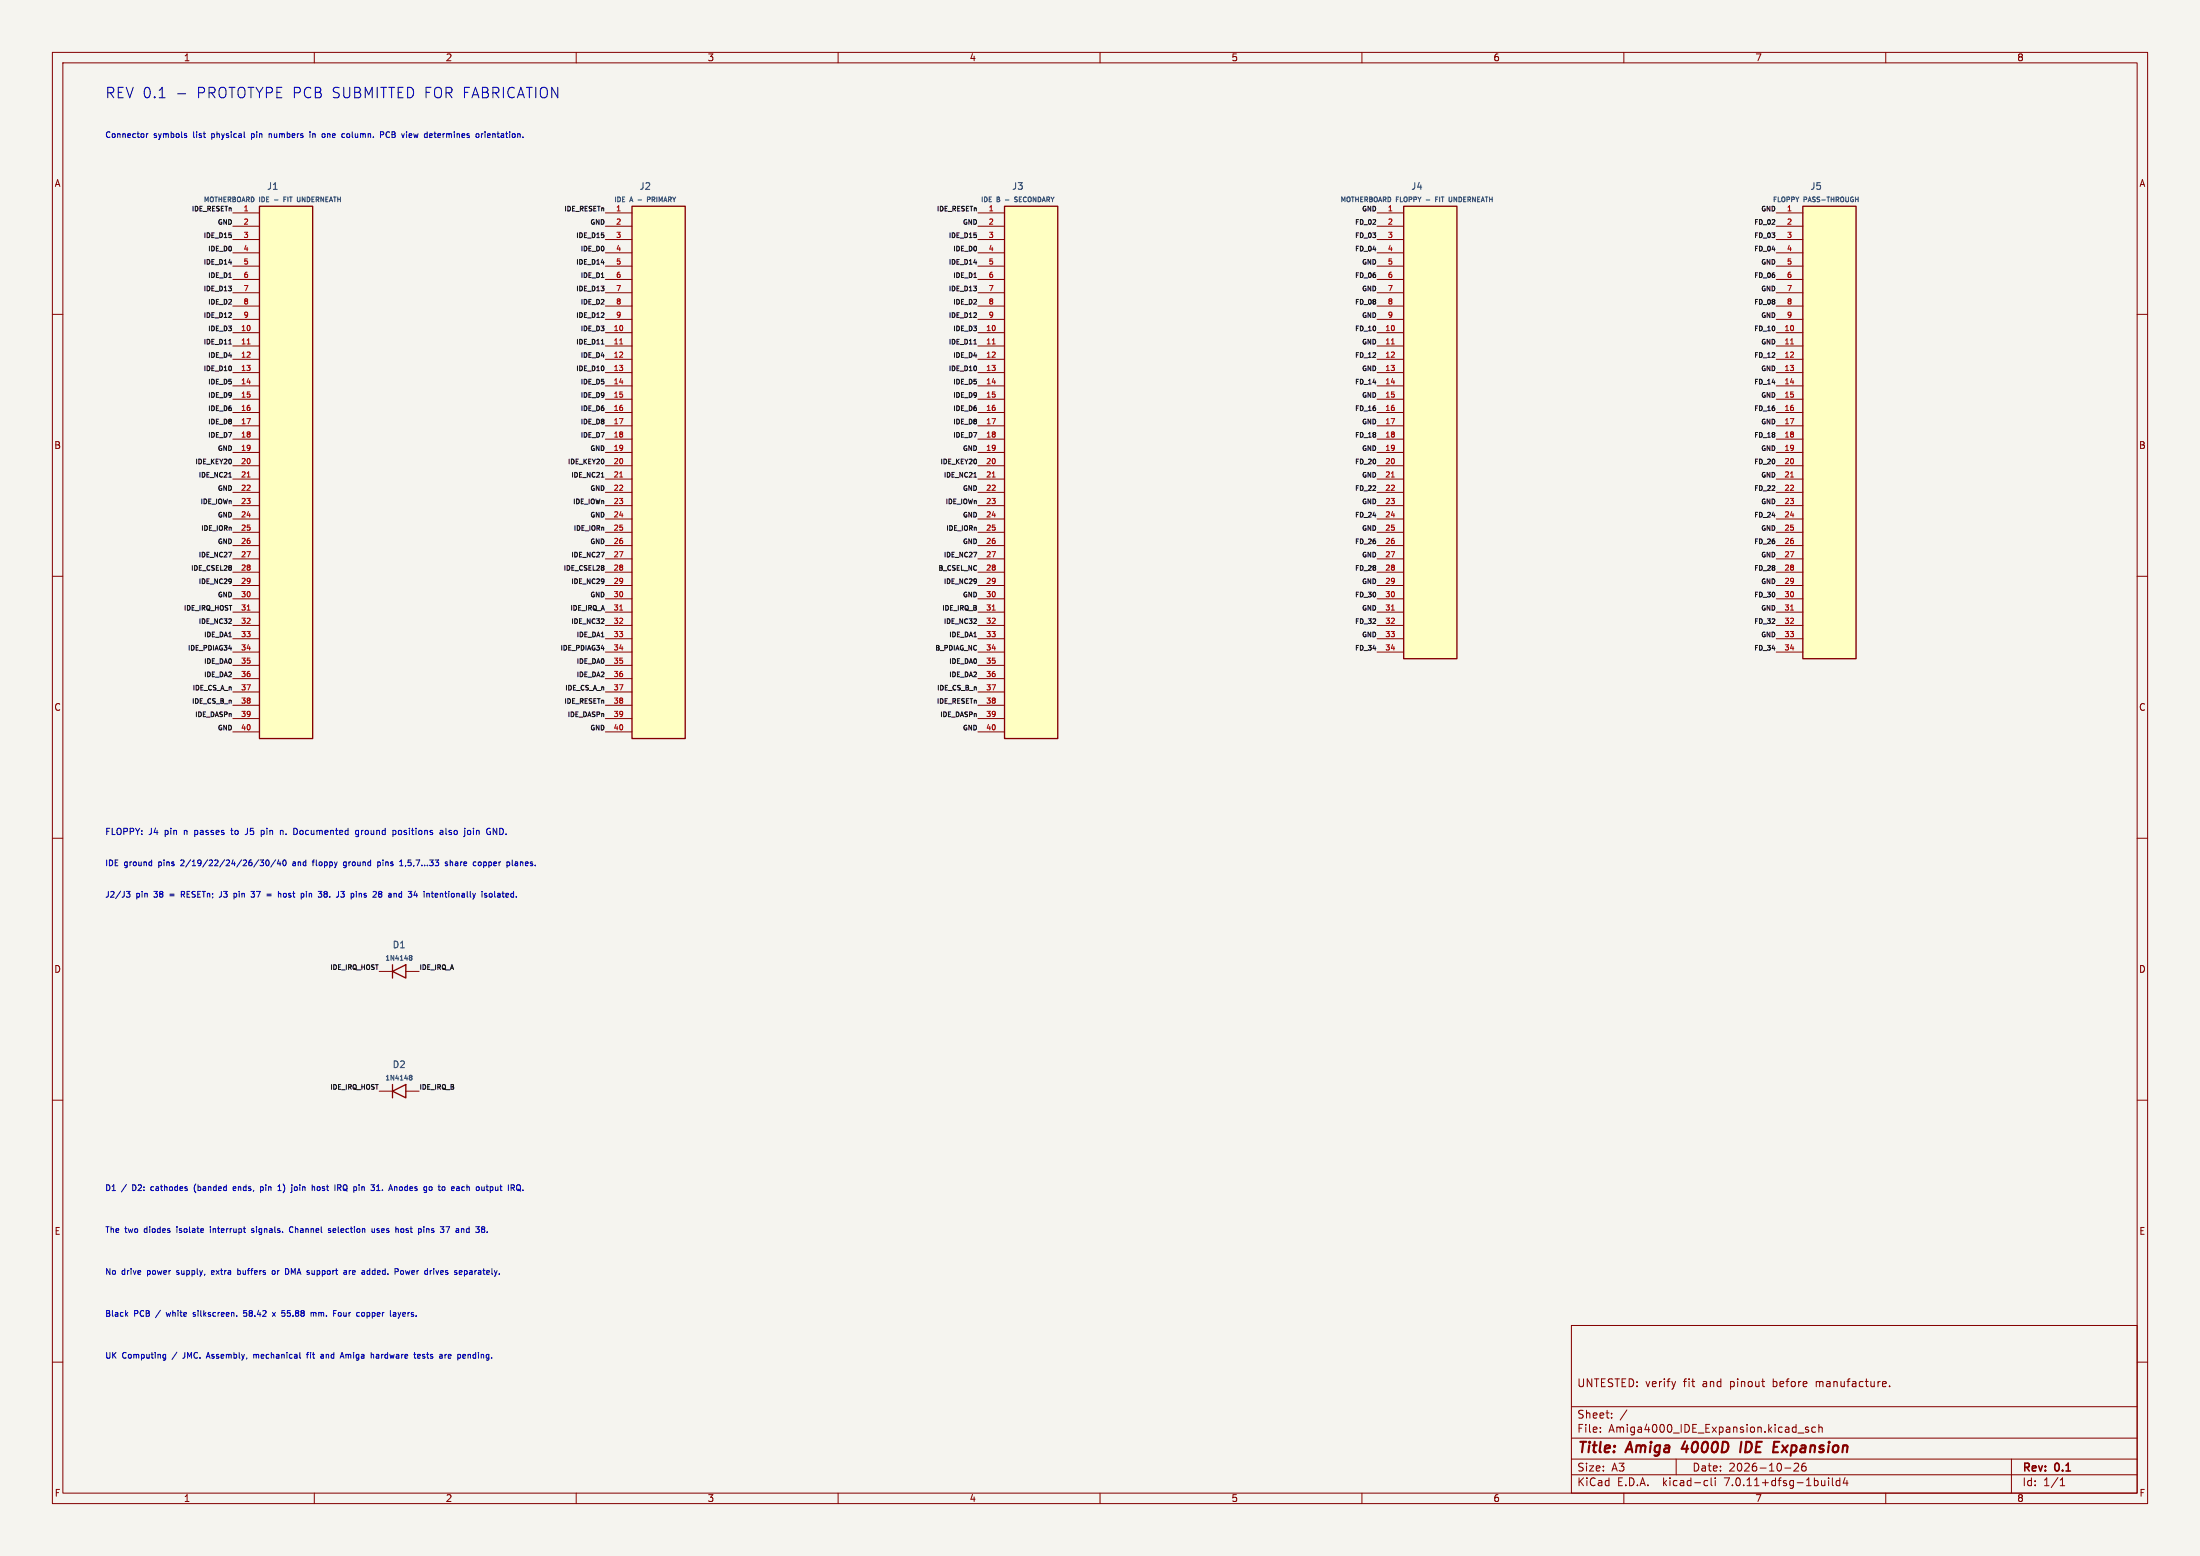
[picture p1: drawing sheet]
<svg xmlns="http://www.w3.org/2000/svg" width="420mm" height="297mm" viewBox="0 0 420 297" stroke-linecap="round" stroke-linejoin="round" font-family="sans-serif">
<path d="M0 0h420v297h-420z" fill="#f5f4ef" stroke="#f5f4ef" stroke-width=".19"/>
<g fill="none" stroke="#840000" stroke-width=".19">
<path d="M10 10h400v277h-400zM12 12h396v273h-396zM60 10v2M110 10v2M160 10v2M210 10v2M260 10v2M310 10v2M360 10v2M10 60h2M44.4 40.6h5.1M44.4 43.2h5.1"/>
<path d="M44.4 45.7h5.1M44.4 48.3h5.1M44.4 50.8h5.1M44.4 53.3h5.1M44.4 55.9h5.1M44.4 58.4h5.1M115.6 40.6h5M115.6 43.2h5M115.6 45.7h5M115.6 48.3h5M115.6 50.8h5M115.6 53.3h5"/>
<path d="M115.6 55.9h5M115.6 58.4h5M186.7 40.6h5.1M186.7 43.2h5.1M186.7 45.7h5.1M186.7 48.3h5.1M186.7 50.8h5.1M186.7 53.3h5.1M186.7 55.9h5.1M186.7 58.4h5.1M262.9 40.6h5.1M262.9 43.2h5.1"/>
<path d="M262.9 45.7h5.1M262.9 48.3h5.1M262.9 50.8h5.1M262.9 53.3h5.1M262.9 55.9h5.1M262.9 58.4h5.1M339.1 40.6h5.1M339.1 43.2h5.1M339.1 45.7h5.1M339.1 48.3h5.1M339.1 50.8h5.1M339.1 53.3h5.1"/>
<path d="M339.1 55.9h5.1M339.1 58.4h5.1M408 60h2M44.4 63.5h5.1M44.4 66h5.1M44.4 68.6h5.1M44.4 71.1h5.1M44.4 73.7h5.1M44.4 76.2h5.1M44.4 78.7h5.1M44.4 61h5.1M115.6 63.5h5"/>
<path d="M115.6 66h5M115.6 68.6h5M115.6 71.1h5M115.6 73.7h5M115.6 76.2h5M115.6 78.7h5M115.6 61h5M186.7 63.5h5.1M186.7 66h5.1M186.7 68.6h5.1M186.7 71.1h5.1M186.7 73.7h5.1"/>
<path d="M186.7 76.2h5.1M186.7 78.7h5.1M186.7 61h5.1M262.9 63.5h5.1M262.9 66h5.1M262.9 68.6h5.1M262.9 71.1h5.1M262.9 73.7h5.1M262.9 76.2h5.1M262.9 78.7h5.1M262.9 61h5.1M339.1 63.5h5.1"/>
<path d="M339.1 66h5.1M339.1 68.6h5.1M339.1 71.1h5.1M339.1 73.7h5.1M339.1 76.2h5.1M339.1 78.7h5.1M339.1 61h5.1M44.4 81.3h5.1M44.4 83.8h5.1M44.4 86.4h5.1M44.4 88.9h5.1M44.4 91.4h5.1"/>
<path d="M44.4 94h5.1M44.4 96.5h5.1M44.4 99.1h5.1M115.6 81.3h5M115.6 83.8h5M115.6 86.4h5M115.6 88.9h5M115.6 91.4h5M115.6 94h5M115.6 96.5h5M115.6 99.1h5M186.7 81.3h5.1"/>
<path d="M186.7 83.8h5.1M186.7 86.4h5.1M186.7 88.9h5.1M186.7 91.4h5.1M186.7 94h5.1M186.7 96.5h5.1M186.7 99.1h5.1M262.9 81.3h5.1M262.9 83.8h5.1M262.9 86.4h5.1M262.9 88.9h5.1M262.9 91.4h5.1"/>
<path d="M262.9 94h5.1M262.9 96.5h5.1M262.9 99.1h5.1M339.1 81.3h5.1M339.1 83.8h5.1M339.1 86.4h5.1M339.1 88.9h5.1M339.1 91.4h5.1M339.1 94h5.1M339.1 96.5h5.1M339.1 99.1h5.1M10 110h2"/>
<path d="M44.4 101.6h5.1M44.4 104.1h5.1M44.4 106.7h5.1M44.4 109.2h5.1M44.4 111.8h5.1M44.4 114.3h5.1M44.4 116.8h5.1M44.4 119.4h5.1M115.6 101.6h5M115.6 104.1h5M115.6 106.7h5M115.6 109.2h5"/>
<path d="M115.6 111.8h5M115.6 114.3h5M115.6 116.8h5M115.6 119.4h5M186.7 101.6h5.1M186.7 104.1h5.1M186.7 106.7h5.1M186.7 109.2h5.1M186.7 111.8h5.1M186.7 114.3h5.1M186.7 116.8h5.1M186.7 119.4h5.1"/>
<path d="M262.9 101.6h5.1M262.9 104.1h5.1M262.9 106.7h5.1M262.9 109.2h5.1M262.9 111.8h5.1M262.9 114.3h5.1M262.9 116.8h5.1M262.9 119.4h5.1M339.1 101.6h5.1M339.1 104.1h5.1M339.1 106.7h5.1M339.1 109.2h5.1"/>
<path d="M339.1 111.8h5.1M339.1 114.3h5.1M339.1 116.8h5.1M339.1 119.4h5.1M408 110h2M44.4 121.9h5.1M44.4 124.5h5.1M44.4 127h5.1M44.4 129.5h5.1M44.4 132.1h5.1M44.4 134.6h5.1M44.4 137.2h5.1"/>
<path d="M44.4 139.7h5.1M115.6 121.9h5M115.6 124.5h5M115.6 127h5M115.6 129.5h5M115.6 132.1h5M115.6 134.6h5M115.6 137.2h5M115.6 139.7h5M186.7 121.9h5.1M186.7 124.5h5.1M186.7 127h5.1"/>
<path d="M186.7 129.5h5.1M186.7 132.1h5.1M186.7 134.6h5.1M186.7 137.2h5.1M186.7 139.7h5.1M262.9 121.9h5.1M262.9 124.5h5.1M339.1 121.9h5.1M339.1 124.5h5.1M10 160h2M408 160h2M72.4 185.4h2.5"/>
<path d="M77.5 185.4h2.5M10 210h2M72.4 208.3h2.5M77.5 208.3h2.5M408 210h2M10 260h2M300 253h108v32h-108zM408 260h2M300 278.5h108M300 274.5h108M300 268.5h108M305.5 273.2v.2"/>
<path d="M305.5 272.5v.1M307.7 270.5v.2M307.7 269.8v.1M310.6 269.1l-1.3 1.9M319.9 263.7l-.4 1M320 278.5v3M343.2 273.5h1.2M343.3 279.4v.5l-.9 .9h1M344.2 279.4a1.17 1.17 0 0 0-.1 1.3h.6l.1-.6-.3-.2h-.3l-.3 .2M345.2 272.5l-.3-.1-.2 .2v.2l.5 .2v.3h-.5M346.6 272.5l-.4-.1-.3 .3 .1 .6h.6M347.2 272.5l.2-.1 .4 .1 .1 .9"/>
<path d="M347.2 271.9v1.5M359.9 263.7l.2 .3-.7 .2M360 264.6l-.1 .1M360.7 264.5v.2M384 278.5v6.5M60 285v2M110 285v2M160 285v2M210 285v2M260 285v2M300 281.5h108M310 285v2"/>
<path d="M325.6 282.6l.4 .1M326 283.5l-.4 .1M326.7 282.1v1.3l.2 .2M327.4 282.1v.1M327.4 282.6v1M340.7 280.2h1.2M349.1 282.1v.1M349.1 282.6v1M349.8 282.1v1.3l.2 .2M351.2 282.7l-.4-.1-.3 .3 .2 .6h.5M351.2 282.1v1.5M352.2 282l-.3 1.1h.9"/>
<path d="M352.6 282.6v1M360 285v2M393.3 283.6h.9M393.3 282.5l.4-.4v1.5"/>
</g>
<path d="M321.7 275.1l-.7 1.4h1.3M332.4 275.2l-.2 2M341.3 275.9l-1.2 1.3" fill="none" stroke="#840000" stroke-width=".4"/>
<path d="M49.5 39.4h10.2v101.6h-10.2zM120.6 39.4h10.2v101.6h-10.2zM191.8 39.4h10.1v101.6h-10.1zM268 39.4h10.1v86.3h-10.1zM344.2 39.4h10.1v86.3h-10.1zM74.9 185.4l2.6-1.2v2.5zM74.9 184.2v2.5M74.9 208.3l2.6-1.3v2.6zM74.9 207v2.6" fill="none" stroke="#840000" stroke-width=".25"/>
<g fill="none" stroke="#006464" stroke-width=".19">
<path d="M54.2 38h.3M54.6 37.6h-.4v.9M57.2 38.5h-.3M123.6 38.1h.3M123.9 37.6h-.3v.9M193.7 38.5h.3M193.9 37.6l-.2 .2 .2 .2M274.1 38h.3M274.5 37.6h-.4v.9M277.1 38.5h-.3M78.2 182.7l.1 .1M78.2 182.4l.4 .1-.1 .3"/>
<path d="M78.3 182.8h.2M78.3 182.8h-.1M78.5 182.8l.1 .1v.3h-.4M78.2 205.3h.4l-.1 .3M78.2 205.6h.1M78.3 205.6h.2M78.3 205.6l-.1 .1M78.5 205.6l.1 .2v.3h-.4"/>
</g>
<g fill="#ffffc2" stroke="#ffffc2" stroke-width=".19">
<path d="M120.6 39.4h10.2v101.6h-10.2z"/>
<path d="M268 39.4h10.1v86.3h-10.1z"/>
<path d="M49.5 39.4h10.2v101.6h-10.2z"/>
<path d="M191.8 39.4h10.1v101.6h-10.1z"/>
<path d="M344.2 39.4h10.1v86.3h-10.1z"/>
</g>
<g fill="none" stroke="#a90000" stroke-width=".19">
<path d="M47.2 65.7h.6M118.3 65.7h.6M189.4 65.7h.6M265.6 65.7h.6M341.8 65.7h.6M47.2 91.1h.6M118.3 91.1h.6M189.4 91.1h.6M265.6 91.1h.6M341.8 91.1h.6M47.2 116.5h.6M118.3 116.5h.6"/>
<path d="M189.4 116.5h.6M265.6 116.5h.6M341.8 116.5h.6"/>
</g>
<g fill="none" stroke="#0f0f0f" stroke-width=".19">
<path d="M43.7 53h.5M43.7 50.1h.5M114.8 53h.5M114.8 50.1h.5M185.9 53h.5M185.9 50.1h.6M43.7 65.7h.5M114.8 65.7h.5M185.9 65.7h.5M43.7 91.1h.5M114.8 91.1h.5M185.9 91.1h.5"/>
<path d="M43.6 105.4h.6l-.4 .9M43.6 119h.6M44.1 108l.1 .1M44.1 108.4v.4M44.1 110.6v.6M44.1 118.2v.3M44.2 108.1v.1M44.2 108.2l-.1 .1M44.2 110.9l-.1 .1M114.7 105.4h.6l-.3 .9M114.7 119h.6M115.3 108v.1"/>
<path d="M115.3 108.4v.4M115.3 110.6v.6M115.3 118.2v.3M115.3 108.1v.1M115.3 108.2v.1M115.3 110.9v.1M185.9 105.4h.6l-.4 .9M185.9 119h.5M186.4 118.2v.3M186.4 110.6v.6M186.4 110.9v.1M43.7 123.8h.5"/>
<path d="M114.8 123.8h.5"/>
</g>
<g fill="none" stroke="#0000c2" stroke-width=".19">
<path d="M30.4 18.7h1.1M33.9 17.9h1.5M28 25.5v.8M28.3 25.5l-.3 .2M35.3 25.5l.3 .1M35.3 25.9h.3l.1 .2-.4 .2M46.7 26.2l.1 .1M48 25.5v1.1M48 26.2l.3 .1M48.3 25.5l-.3 .1M51.4 25.5v.8M51.8 25.6h-.4"/>
<path d="M59.2 25.2v.1M59.2 25.5v.8M59.7 25.5v.8M59.9 25.5l-.2 .1M61.8 25.5l.3 .2v.3l-.3 .3M66.4 25.5l-.2 .2v.3l.2 .3M72.6 25.7h.6v-.4l-.6-.1v1.1M74.1 25.2a.59 .59 0 0 0-.4 .5 .59 .59 0 0 0 .4 .6M78.5 25.5l-.4 .2v.5l.4 .1M78.6 25.8l-.5 .1M82.2 25.5l.3 .1v.2l-.5 .1M82.5 26.2l-.3 .1"/>
<path d="M91.3 25.6l.1 .1-.1 .5M91.9 25.5v.8M92.2 25.5l-.3 .2M92.6 25.2v.1M92.6 25.5v.8M44 158.5h.5M44.2 158.1v1l.2 .2M47.2 158.1v1l-.4 .2M50 158.5l.3 .1 .1 .1v.5l-.4 .1M53.7 158.5l.3 .2v.6M56.7 158.3l.1 .3-.1 .5M68.4 158.6l-.3-.1-.2 .2 .1 .5h.4"/>
<path d="M68.4 158.5v1l-.2 .2-.3-.1M69 158.5v.8M69.2 158.5l-.2 .2M75.4 158.5l.2 .2v.4l-.2 .2M76.6 158.6l-.3-.1-.3 .2 .2 .5h.4M84 158.6h.5l.1 .7M84 159.2h.6M84.6 158.8l-.6 .1M85.1 158.1v1l.2 .2M85.7 159.2l.1 .1M85.8 158.6v.2M89.8 158.6v.6"/>
<path d="M90.4 158.1v.1M90.4 158.5v.8M94.2 158.1l.6 1.2v-1.2M24.1 170.2h.7l-.4 .4 .4 .1v.4l-.2 .2-.5-.2M28.8 164.5l.2 .1M29 164.2v1.1M29 165.2l-.2 .1M34.6 170.7h.4M35 170.2h-.4v1.1M42.3 170.9l-.4 .4M44.8 170.5l.4 .2-.1 .4-.3 .2M47.9 170.2h.7l-.4 .4 .3 .1 .1 .3-.2 .3h-.3"/>
<path d="M49.4 164.1l-1 1.4M49.6 164.2h.7l-.3 .4 .3 .1v.4l-.2 .2-.5-.2M50.9 164.2h.1a.59 .59 0 0 1 .4 .5 .59 .59 0 0 1-.4 .6 .73 .73 0 0 1-.1-1.1zM51 170.7h.8M51 171h.8M52.6 164.1l-.9 1.4M53.2 170.2v1.1M53.2 164.1l-.3 .8h.7M53.5 164.5v.8M54.1 164.2h.2a.59 .59 0 0 1 .3 .5 .59 .59 0 0 1-.3 .6 .73 .73 0 0 1-.2-1.1zM54.6 170.6l-.3-.1-.2 .2 .1 .5h.4M56.2 164.5l-.3 .1"/>
<path d="M56.3 164.8l-.4 .2v.2l.4 .1M58.5 170.2v.1M58.5 170.5v.8M59 170.5v.8M59.1 170.6h-.1M59.6 164.5h.4M60 164.2l-.2 .1v1M62 170.2l.4 .1 .1 .1-.2 .2M62 170.6h.1M62.1 170.6h.2M62.1 170.6l-.1 .1M62.3 170.6l.2 .2-.1 .3-.4 .1"/>
<path d="M65 170.2h.7l-.3 .4M65.6 170.6l.1 .2-.1 .4M66.1 164.6l-.3-.1-.2 .2 .1 .5h.4M66.1 164.5v.9l-.2 .2h-.3M68.9 170.5l.1 .2v.6M72.1 164.6l.3-.1 .2 .2-.1 .5h-.4M72.1 164.5v1.1M76.3 165.3h.6M76.4 170.5l.3 .1M76.7 171.2l-.3 .1M76.7 170.2v1.1M77.5 165.2l-.1 .2"/>
<path d="M81 170.2v.1M81 170.5v.8M84.1 170.5v.8M84.2 170.5l-.1 .1M85.4 164.6l-.2-.1-.2 .2 .1 .1 .3 .1v.3h-.4M85.9 164.2v1.1M86.4 164.6h-.5M91.3 164.6l.2-.1 .3 .1v.6l-.5-.1zM93.4 170.6l.2-.1 .3 .1v.6l-.5-.1zM94.4 170.2v.9l.2 .2M95 170.6h.4l.1 .7M95.5 170.8l-.5 .2 .1 .3 .4-.1"/>
<path d="M97.8 164.2v.9l.1 .2M98.7 164.5l-.3 .1M98.7 164.8l-.4 .2 .1 .2 .3 .1M37.2 226.2l-.1 .5 .1 .8M40.2 234.2v.1M40.2 234.5v.8M45 226.6l-.3-.1-.2 .2 .1 .5h.4M45 226.8l-.5 .1M48 235.2h.4M48.4 234.6l-.2-.1-.2 .2 .1 .1 .3 .1M49.7 226.6l.4-.1 .2 .2-.1 .5h-.5M49.7 226.5v1.1"/>
<path d="M53 227.3h.7M53.3 226.3l.1-.1v1.1M55.9 234.3a.49 .49 0 0 0-.7 .4 .49 .49 0 0 0 .7 .4M56.2 227l.2 .3 .3-.2M56.7 226.6l-.3-.1-.2 .2M61 226.6l-.3-.1-.2 .2 .1 .5h.4M63.1 234.6l-.3-.1-.1 .2v.1l.4 .1v.3h-.4M64.5 226.2h.4l.2 .2-.1 .3h-.5M64.7 226.7l.4 .6M65.6 226.3v.8M69.4 226.5l-.3 .1M71 234.5l.1 .7 .4-.1"/>
<path d="M71.5 234.5v.8M71.9 227.3h.6M72 235.2l.3 .1M72.3 234.5l-.3 .2v.1l.3 .1M75.6 234.2v1.1M76.6 226.5l-.3 .2v.4l.3 .2M77 234.6l-.3-.1-.2 .2 .1 .5h.4M80.9 234.2v.1M80.9 234.5v.8M81.4 234.5v.8M81.5 234.6h-.1M83.8 226.2v.9"/>
<path d="M85.1 234.2h.7l-.4 1.1M86.6 226.5l-.4 .2 .1 .5 .3 .1M86.7 226.8l-.5 .1M89.1 226.2v1.1M89.1 234.6l-.1 .1 .1 .5M89.3 226.5l-.2 .1M93 235.1v.2M93.6 226.6l.3-.1 .2 .2-.1 .5h-.4M93.6 226.5v1.1M99.8 227.1v.2M24.1 250.8l.3 .5M24.4 250.5l-.4 .4"/>
<path d="M31.2 259.1l.4 .1M31.6 258.5v.9l-.2 .2h-.2M31.6 258.6h-.4M36.9 251.2l.3 .1M37 250.5l-.1 .2 .1 .2M39.5 258.9h.5M39.7 258.2l-.3 1.1M40.7 242.5l-.3 .2v.5l.3 .1M40.9 242.8l-.5 .1M45.2 251.1v.2M45.4 243.2h.4M45.4 242.6h.4"/>
<path d="M45.4 242.2v1.1M46.5 251.1l.4 .2M47.1 250.2h-.5l-.1 .5 .4-.1M48.4 258.5v.8M48.9 258.6h-.5M52 250.5l.6 .8M52 242.6l.2-.1 .3 .1-.1 .6-.4-.1zM52.6 250.5l-.6 .8M54.4 250.2h-.6v.5M54.9 243.2a.59 .59 0 0 0 .2-.7 .59 .59 0 0 0-.6-.3v1.1M58.5 258.5h.4M58.9 258.2l-.2 .1v1"/>
<path d="M59.4 250.6l.3-.1 .2 .2M59.9 250.7l.1-.2 .3 .1v.7M59.9 250.7v.6M61.4 258.5l.3 .1v.7M61.7 259.2l-.3 .1M61.7 258.8h-.3M64.2 250.2h-.5v1.1M65.1 250.6l-.3-.1-.2 .2 .1 .5 .4-.1M65.3 258.2l.4 1.1M65.8 242.5l.3 .2v.6M66 258.5v.8M66.1 243.2l-.3 .1"/>
<path d="M66.1 242.8h-.3M66.2 258.5l-.2 .1M66.7 242.5v.8M67 242.5l-.3 .2M69.1 250.6l.3-.1 .2 .2-.1 .5h-.4M70.1 243.1l.5 .1M70.6 242.6h-.5M70.6 242.2v1.1M71.9 258.6h.4M72.2 258.8l-.4 .2 .1 .2 .3 .1M74.5 250.2v.9M75.2 250.5l.3 .1 .1 .7"/>
<path d="M75.6 251.2l-.4 .1M75.6 250.8h-.4M76 250.5l.3 .8M76.3 251.3l-.3 .3M76.5 250.5l-.2 .8M76.6 242.6l.2-.1 .2 .2v.3l-.2 .3-.3-.3zM79.7 258.9l.5-.1v-.2l-.3-.1-.2 .2 .1 .5h.4M82.8 242.2v.1M82.8 242.5v.8M84.9 258.5v.8M85.3 258.5l-.4 .2M85.7 258.5l-.1 .2v.4l.1 .2"/>
<path d="M86.1 258.8l-.5 .1M88.1 242.6l.1 .2-.5 .1M88.7 243.2h.4M88.7 242.6h.4M88.7 242.5v1.1M89.3 258.5v.8M89.5 258.5l-.2 .1"/>
</g>
<g font-size="2.8" fill="#0000c2">
<text x="20" y="19">REV 0.1</text>
<text x="37.5" y="19">PROTOTYPE PCB SUBMITTED FOR FABRICATION</text>
</g>
<g font-size="2.8" fill="#840000">
<text x="301" y="277.9">Title:</text>
<text x="310.6" y="277.9">Amiga</text>
<text x="321.9" y="277.9">4000D</text>
<text x="333.9" y="277.9">IDE</text>
<text x="341" y="277.9">Expansion</text>
</g>
<g font-size="2.1" fill="#840000">
<text x="301" y="265">UNTESTED: verify</text>
<text x="321.4" y="265">fit</text>
<text x="325.2" y="265">and</text>
<text x="330.5" y="265">pinout</text>
<text x="338.8" y="265">before</text>
<text x="347.2" y="265">manufacture.</text>
<text x="301" y="273.7">File:</text>
<text x="301" y="271">Sheet:</text>
<text x="307.1" y="273.7">Amiga4000_IDE_Expansion.kicad_sch</text>
<text x="301" y="281.1">Size:</text>
<text x="307.6" y="281.1">A3</text>
<text x="323" y="281.1">Date:</text>
<text x="330" y="281.1">2026-10-26</text>
<text x="386" y="281.3">Rev:</text>
<text x="392.4" y="281.3">0.1</text>
<text x="301" y="283.9">KiCad</text>
<text x="308.7" y="283.9">E.D.A.</text>
<text x="317.6" y="283.9">kicad-cli</text>
<text x="329.5" y="283.9">7.0.11+dfsg-1build4</text>
<text x="386" y="283.9">Id:</text>
<text x="390.1" y="283.9">1/1</text>
</g>
<g font-size="1.8" fill="#840000">
<text x="35" y="11.9">1</text>
<text x="85" y="11.9">2</text>
<text x="135" y="11.9">3</text>
<text x="185" y="11.9">4</text>
<text x="235" y="11.9">5</text>
<text x="285" y="11.9">6</text>
<text x="335" y="11.9">7</text>
<text x="385" y="11.9">8</text>
<text x="10.3" y="35.9">A</text>
<text x="408.3" y="35.9">A</text>
<text x="10.3" y="85.9">B</text>
<text x="408.2" y="85.9">B</text>
<text x="10.3" y="135.9">C</text>
<text x="408.2" y="135.9">C</text>
<text x="10.3" y="185.9">D</text>
<text x="408.2" y="185.9">D</text>
<text x="10.3" y="235.9">E</text>
<text x="408.3" y="235.9">E</text>
<text x="10.3" y="285.9">F</text>
<text x="35" y="286.9">1</text>
<text x="85" y="286.9">2</text>
<text x="135" y="286.9">3</text>
<text x="185" y="286.9">4</text>
<text x="235" y="286.9">5</text>
<text x="285" y="286.9">6</text>
<text x="335" y="286.9">7</text>
<text x="385" y="286.9">8</text>
<text x="408.3" y="285.9">F</text>
</g>
<g font-size="1.8" fill="#006464">
<text x="50.9" y="36.4">J1</text>
<text x="122" y="36.4">J2</text>
<text x="193.1" y="36.4">J3</text>
<text x="269.3" y="36.4">J4</text>
<text x="345.5" y="36.4">J5</text>
<text x="74.9" y="181.2">D1</text>
<text x="74.9" y="204.1">D2</text>
</g>
<g font-size="1.7" fill="#0000c2">
<text x="20" y="159.6">FLOPPY:</text>
<text x="28.4" y="159.6">J4</text>
<text x="31.6" y="159.6">pin</text>
<text x="35.5" y="159.6">n</text>
<text x="37.7" y="159.6">passes</text>
<text x="44.9" y="159.6">to</text>
<text x="47.8" y="159.6">J5</text>
<text x="51" y="159.6">pin</text>
<text x="54.9" y="159.6">n.</text>
<text x="57.7" y="159.6">Documented</text>
<text x="69.7" y="159.6">ground</text>
<text x="77" y="159.6">positions</text>
<text x="86.3" y="159.6">also</text>
<text x="91.2" y="159.6">join</text>
<text x="95.6" y="159.6">GND.</text>
</g>
<g font-size="1.5" fill="#0000c2">
<text x="20" y="26.5">Connector</text>
<text x="29.4" y="26.5">symbols</text>
<text x="37.1" y="26.5">list</text>
<text x="40.8" y="26.5">physical</text>
<text x="48.6" y="26.5">pin</text>
<text x="52.2" y="26.5">numbers</text>
<text x="60.2" y="26.5">in</text>
<text x="62.8" y="26.5">one</text>
<text x="66.8" y="26.5">column.</text>
<text x="74.4" y="26.5">PCB</text>
<text x="78.8" y="26.5">view</text>
<text x="83.3" y="26.5">determines</text>
<text x="93.4" y="26.5">orientation.</text>
<text x="20" y="165.5">IDE</text>
<text x="23.7" y="165.5">ground</text>
<text x="30.4" y="165.5">pins</text>
<text x="34.9" y="165.5">2/19/22/24/26/30/40</text>
<text x="56.5" y="165.5">and</text>
<text x="60.6" y="165.5">floppy</text>
<text x="66.7" y="165.5">ground</text>
<text x="73.4" y="165.5">pins</text>
<text x="77.9" y="165.5">1,5,7...33</text>
<text x="86.8" y="165.5">share</text>
<text x="92.4" y="165.5">copper</text>
<text x="99" y="165.5">planes.</text>
<text x="20" y="171.5">J2/J3</text>
<text x="26" y="171.5">pin</text>
<text x="29.6" y="171.5">38</text>
<text x="32.8" y="171.5">=</text>
<text x="35.2" y="171.5">RESETn;</text>
<text x="42.8" y="171.5">J3</text>
<text x="45.7" y="171.5">pin</text>
<text x="49.3" y="171.5">37</text>
<text x="52.5" y="171.5">=</text>
<text x="54.9" y="171.5">host</text>
<text x="59.5" y="171.5">pin</text>
<text x="63.1" y="171.5">38.</text>
<text x="66.8" y="171.5">J3</text>
<text x="69.8" y="171.5">pins</text>
<text x="74.2" y="171.5">28</text>
<text x="77.4" y="171.5">and</text>
<text x="81.5" y="171.5">34</text>
<text x="84.6" y="171.5">intentionally</text>
<text x="95.9" y="171.5">isolated.</text>
<text x="20" y="227.5">D1</text>
<text x="23.2" y="227.5">/</text>
<text x="25.5" y="227.5">D2:</text>
<text x="29.2" y="227.5">cathodes</text>
<text x="37.7" y="227.5">(banded</text>
<text x="45.4" y="227.5">ends,</text>
<text x="50.8" y="227.5">pin</text>
<text x="54.4" y="227.5">1)</text>
<text x="57.3" y="227.5">join</text>
<text x="61.4" y="227.5">host</text>
<text x="66" y="227.5">IRQ</text>
<text x="69.8" y="227.5">pin</text>
<text x="73.4" y="227.5">31.</text>
<text x="77.1" y="227.5">Anodes</text>
<text x="83.9" y="227.5">go</text>
<text x="87" y="227.5">to</text>
<text x="89.7" y="227.5">each</text>
<text x="94.6" y="227.5">output</text>
<text x="20" y="235.5">The</text>
<text x="23.9" y="235.5">two</text>
<text x="27.7" y="235.5">diodes</text>
<text x="34.1" y="235.5">isolate</text>
<text x="40.7" y="235.5">interrupt</text>
<text x="48.9" y="235.5">signals.</text>
<text x="56.4" y="235.5">Channel</text>
<text x="64" y="235.5">selection</text>
<text x="72.6" y="235.5">uses</text>
<text x="77.3" y="235.5">host</text>
<text x="81.9" y="235.5">pins</text>
<text x="86.4" y="235.5">37</text>
<text x="89.6" y="235.5">and</text>
<text x="20" y="243.5">No</text>
<text x="23.2" y="243.5">drive</text>
<text x="28.3" y="243.5">power</text>
<text x="34.1" y="243.5">supply,</text>
<text x="41" y="243.5">extra</text>
<text x="46.2" y="243.5">buffers</text>
<text x="53.1" y="243.5">or</text>
<text x="55.8" y="243.5">DMA support</text>
<text x="67.4" y="243.5">are</text>
<text x="71.1" y="243.5">added.</text>
<text x="77.7" y="243.5">Power</text>
<text x="83.6" y="243.5">drives</text>
<text x="89.6" y="243.5">separately.</text>
<text x="20" y="251.5">Black</text>
<text x="25.6" y="251.5">PCB</text>
<text x="30" y="251.5">/</text>
<text x="32.2" y="251.5">white</text>
<text x="37.5" y="251.5">silkscreen.</text>
<text x="47.4" y="251.5">58.42</text>
<text x="53.2" y="251.5">x</text>
<text x="55.1" y="251.5">55.88</text>
<text x="60.9" y="251.5">mm.</text>
<text x="65.5" y="251.5">Four</text>
<text x="70.1" y="251.5">copper</text>
<text x="76.8" y="251.5">layers.</text>
<text x="20" y="259.5">UK</text>
<text x="23.3" y="259.5">Computing</text>
<text x="33.1" y="259.5">/</text>
<text x="35.3" y="259.5">JMC.</text>
<text x="40.1" y="259.5">Assembly,</text>
<text x="49.3" y="259.5">mechanical</text>
<text x="59.7" y="259.5">fit</text>
<text x="62.6" y="259.5">and</text>
<text x="66.6" y="259.5">Amiga</text>
<text x="72.6" y="259.5">hardware</text>
<text x="81.1" y="259.5">tests</text>
<text x="86.2" y="259.5">are</text>
<text x="89.9" y="259.5">pending.</text>
</g>
<g font-size="1.4" fill="#a90000">
<text x="46.4" y="40.4">1</text>
<text x="117.5" y="40.4">1</text>
<text x="188.6" y="40.4">1</text>
<text x="264.8" y="40.4">1</text>
<text x="341" y="40.4">1</text>
<text x="46.4" y="42.9">2</text>
<text x="46.4" y="45.5">3</text>
<text x="117.5" y="42.9">2</text>
<text x="117.5" y="45.5">3</text>
<text x="188.6" y="42.9">2</text>
<text x="188.6" y="45.5">3</text>
<text x="264.8" y="42.9">2</text>
<text x="264.8" y="45.5">3</text>
<text x="341" y="42.9">2</text>
<text x="341" y="45.5">3</text>
<text x="46.4" y="48">4</text>
<text x="46.4" y="50.5">5</text>
<text x="46.4" y="53.1">6</text>
<text x="117.5" y="48">4</text>
<text x="117.5" y="50.5">5</text>
<text x="117.5" y="53.1">6</text>
<text x="188.6" y="48">4</text>
<text x="188.6" y="50.5">5</text>
<text x="188.6" y="53.1">6</text>
<text x="264.8" y="48">4</text>
<text x="264.8" y="50.5">5</text>
<text x="264.8" y="53.1">6</text>
<text x="341" y="48">4</text>
<text x="341" y="50.5">5</text>
<text x="341" y="53.1">6</text>
<text x="46.4" y="55.6">7</text>
<text x="46.4" y="58.2">8</text>
<text x="117.5" y="55.6">7</text>
<text x="117.5" y="58.2">8</text>
<text x="188.6" y="55.6">7</text>
<text x="188.6" y="58.2">8</text>
<text x="264.8" y="55.6">7</text>
<text x="264.8" y="58.2">8</text>
<text x="341" y="55.6">7</text>
<text x="341" y="58.2">8</text>
<text x="45.9" y="63.2">10</text>
<text x="45.9" y="65.8">11</text>
<text x="46.4" y="60.7">9</text>
<text x="117" y="63.2">10</text>
<text x="117" y="65.8">11</text>
<text x="117.5" y="60.7">9</text>
<text x="188.1" y="63.2">10</text>
<text x="188.1" y="65.8">11</text>
<text x="188.6" y="60.7">9</text>
<text x="264.3" y="63.2">10</text>
<text x="264.3" y="65.8">11</text>
<text x="264.8" y="60.7">9</text>
<text x="340.5" y="63.2">10</text>
<text x="340.5" y="65.8">11</text>
<text x="341" y="60.7">9</text>
<text x="45.9" y="68.3">12</text>
<text x="45.9" y="70.9">13</text>
<text x="117" y="68.3">12</text>
<text x="117" y="70.9">13</text>
<text x="188.1" y="68.3">12</text>
<text x="188.1" y="70.9">13</text>
<text x="264.3" y="68.3">12</text>
<text x="264.3" y="70.9">13</text>
<text x="340.5" y="68.3">12</text>
<text x="340.5" y="70.9">13</text>
<text x="45.9" y="73.4">14</text>
<text x="45.9" y="75.9">15</text>
<text x="117" y="73.4">14</text>
<text x="117" y="75.9">15</text>
<text x="188.1" y="73.4">14</text>
<text x="188.1" y="75.9">15</text>
<text x="264.3" y="73.4">14</text>
<text x="264.3" y="75.9">15</text>
<text x="340.5" y="73.4">14</text>
<text x="340.5" y="75.9">15</text>
<text x="45.9" y="78.5">16</text>
<text x="45.9" y="81">17</text>
<text x="45.9" y="83.6">18</text>
<text x="117" y="78.5">16</text>
<text x="117" y="81">17</text>
<text x="117" y="83.6">18</text>
<text x="188.1" y="78.5">16</text>
<text x="188.1" y="81">17</text>
<text x="188.1" y="83.6">18</text>
<text x="264.3" y="78.5">16</text>
<text x="264.3" y="81">17</text>
<text x="264.3" y="83.6">18</text>
<text x="340.5" y="78.5">16</text>
<text x="340.5" y="81">17</text>
<text x="340.5" y="83.6">18</text>
<text x="45.9" y="86.1">19</text>
<text x="45.9" y="88.6">20</text>
<text x="117" y="86.1">19</text>
<text x="117" y="88.6">20</text>
<text x="188.1" y="86.1">19</text>
<text x="188.1" y="88.6">20</text>
<text x="264.3" y="86.1">19</text>
<text x="264.3" y="88.6">20</text>
<text x="340.5" y="86.1">19</text>
<text x="340.5" y="88.6">20</text>
<text x="45.9" y="91.2">21</text>
<text x="45.9" y="93.7">22</text>
<text x="117" y="91.2">21</text>
<text x="117" y="93.7">22</text>
<text x="188.1" y="91.2">21</text>
<text x="188.1" y="93.7">22</text>
<text x="264.3" y="91.2">21</text>
<text x="264.3" y="93.7">22</text>
<text x="340.5" y="91.2">21</text>
<text x="340.5" y="93.7">22</text>
<text x="45.9" y="96.3">23</text>
<text x="45.9" y="98.8">24</text>
<text x="45.9" y="101.3">25</text>
<text x="117" y="96.3">23</text>
<text x="117" y="98.8">24</text>
<text x="117" y="101.3">25</text>
<text x="188.1" y="96.3">23</text>
<text x="188.1" y="98.8">24</text>
<text x="188.1" y="101.3">25</text>
<text x="264.3" y="96.3">23</text>
<text x="264.3" y="98.8">24</text>
<text x="264.3" y="101.3">25</text>
<text x="340.5" y="96.3">23</text>
<text x="340.5" y="98.8">24</text>
<text x="340.5" y="101.3">25</text>
<text x="45.9" y="103.9">26</text>
<text x="45.9" y="106.4">27</text>
<text x="117" y="103.9">26</text>
<text x="117" y="106.4">27</text>
<text x="188.1" y="103.9">26</text>
<text x="188.1" y="106.4">27</text>
<text x="264.3" y="103.9">26</text>
<text x="264.3" y="106.4">27</text>
<text x="340.5" y="103.9">26</text>
<text x="340.5" y="106.4">27</text>
<text x="45.9" y="109">28</text>
<text x="45.9" y="111.5">29</text>
<text x="117" y="109">28</text>
<text x="117" y="111.5">29</text>
<text x="188.1" y="109">28</text>
<text x="188.1" y="111.5">29</text>
<text x="264.3" y="109">28</text>
<text x="264.3" y="111.5">29</text>
<text x="340.5" y="109">28</text>
<text x="340.5" y="111.5">29</text>
<text x="45.9" y="114">30</text>
<text x="45.9" y="116.6">31</text>
<text x="45.9" y="119.1">32</text>
<text x="117" y="114">30</text>
<text x="117" y="116.6">31</text>
<text x="117" y="119.1">32</text>
<text x="188.1" y="114">30</text>
<text x="188.1" y="116.6">31</text>
<text x="188.1" y="119.1">32</text>
<text x="264.3" y="114">30</text>
<text x="264.3" y="116.6">31</text>
<text x="264.3" y="119.1">32</text>
<text x="340.5" y="114">30</text>
<text x="340.5" y="116.6">31</text>
<text x="340.5" y="119.1">32</text>
<text x="45.9" y="121.7">33</text>
<text x="45.9" y="124.2">34</text>
<text x="117" y="121.7">33</text>
<text x="117" y="124.2">34</text>
<text x="188.1" y="121.7">33</text>
<text x="188.1" y="124.2">34</text>
<text x="264.3" y="121.7">33</text>
<text x="264.3" y="124.2">34</text>
<text x="340.5" y="121.7">33</text>
<text x="340.5" y="124.2">34</text>
<text x="45.9" y="126.7">35</text>
<text x="45.9" y="129.3">36</text>
<text x="45.9" y="131.8">37</text>
<text x="117" y="126.7">35</text>
<text x="117" y="129.3">36</text>
<text x="117" y="131.8">37</text>
<text x="188.1" y="126.7">35</text>
<text x="188.1" y="129.3">36</text>
<text x="188.1" y="131.8">37</text>
<text x="45.9" y="134.4">38</text>
<text x="45.9" y="136.9">39</text>
<text x="117" y="134.4">38</text>
<text x="117" y="136.9">39</text>
<text x="188.1" y="134.4">38</text>
<text x="188.1" y="136.9">39</text>
<text x="45.9" y="139.4">40</text>
<text x="117" y="139.4">40</text>
<text x="188.1" y="139.4">40</text>
</g>
<g font-size="1.3" fill="#0f0f0f">
<text x="36.5" y="40.4">IDE_RESETn</text>
<text x="107.6" y="40.4">IDE_RESETn</text>
<text x="178.7" y="40.4">IDE_RESETn</text>
<text x="259.9" y="40.4">GND</text>
<text x="336.1" y="40.4">GND</text>
<text x="38.7" y="45.5">IDE_D15</text>
<text x="41.4" y="42.9">GND</text>
<text x="109.8" y="45.5">IDE_D15</text>
<text x="112.5" y="42.9">GND</text>
<text x="181" y="45.5">IDE_D15</text>
<text x="183.7" y="42.9">GND</text>
<text x="258.5" y="45.5">FD_03</text>
<text x="258.5" y="42.9">FD_02</text>
<text x="334.7" y="45.5">FD_03</text>
<text x="334.7" y="42.9">FD_02</text>
<text x="38.7" y="50.6">IDE_D14</text>
<text x="39.6" y="48">IDE_D0</text>
<text x="39.6" y="53.1">IDE_D1</text>
<text x="109.8" y="50.6">IDE_D14</text>
<text x="110.7" y="53.1">IDE_D1</text>
<text x="110.7" y="48">IDE_D0</text>
<text x="181" y="50.6">IDE_D14</text>
<text x="181.8" y="48">IDE_D0</text>
<text x="181.8" y="53.1">IDE_D1</text>
<text x="258.5" y="53.1">FD_06</text>
<text x="258.5" y="48">FD_04</text>
<text x="259.9" y="50.6">GND</text>
<text x="334.7" y="48">FD_04</text>
<text x="334.7" y="53.1">FD_06</text>
<text x="336.1" y="50.6">GND</text>
<text x="38.7" y="55.6">IDE_D13</text>
<text x="39.6" y="58.2">IDE_D2</text>
<text x="109.8" y="55.6">IDE_D13</text>
<text x="110.7" y="58.2">IDE_D2</text>
<text x="181" y="55.6">IDE_D13</text>
<text x="181.8" y="58.2">IDE_D2</text>
<text x="258.5" y="58.2">FD_08</text>
<text x="259.9" y="55.6">GND</text>
<text x="334.7" y="58.2">FD_08</text>
<text x="336.1" y="55.6">GND</text>
<text x="38.7" y="60.7">IDE_D12</text>
<text x="38.7" y="65.8">IDE_D11</text>
<text x="39.6" y="63.3">IDE_D3</text>
<text x="109.8" y="60.7">IDE_D12</text>
<text x="109.8" y="65.8">IDE_D11</text>
<text x="110.7" y="63.3">IDE_D3</text>
<text x="181" y="65.8">IDE_D11</text>
<text x="181" y="60.7">IDE_D12</text>
<text x="181.8" y="63.3">IDE_D3</text>
<text x="258.5" y="63.3">FD_10</text>
<text x="259.9" y="60.7">GND</text>
<text x="259.9" y="65.8">GND</text>
<text x="334.7" y="63.3">FD_10</text>
<text x="336.1" y="60.7">GND</text>
<text x="336.1" y="65.8">GND</text>
<text x="38.7" y="70.9">IDE_D10</text>
<text x="39.6" y="68.3">IDE_D4</text>
<text x="109.8" y="70.9">IDE_D10</text>
<text x="110.7" y="68.3">IDE_D4</text>
<text x="181" y="70.9">IDE_D10</text>
<text x="181.8" y="68.3">IDE_D4</text>
<text x="258.5" y="68.3">FD_12</text>
<text x="259.9" y="70.9">GND</text>
<text x="334.7" y="68.3">FD_12</text>
<text x="336.1" y="70.9">GND</text>
<text x="39.6" y="73.4">IDE_D5</text>
<text x="39.6" y="76">IDE_D9</text>
<text x="110.7" y="73.4">IDE_D5</text>
<text x="110.7" y="76">IDE_D9</text>
<text x="181.8" y="73.4">IDE_D5</text>
<text x="181.8" y="76">IDE_D9</text>
<text x="258.5" y="73.4">FD_14</text>
<text x="259.9" y="76">GND</text>
<text x="334.7" y="73.4">FD_14</text>
<text x="336.1" y="76">GND</text>
<text x="39.6" y="78.5">IDE_D6</text>
<text x="39.6" y="81">IDE_D8</text>
<text x="39.6" y="83.6">IDE_D7</text>
<text x="110.7" y="78.5">IDE_D6</text>
<text x="110.7" y="81">IDE_D8</text>
<text x="110.7" y="83.6">IDE_D7</text>
<text x="181.8" y="78.5">IDE_D6</text>
<text x="181.8" y="81">IDE_D8</text>
<text x="181.8" y="83.6">IDE_D7</text>
<text x="258.5" y="83.6">FD_18</text>
<text x="258.5" y="78.5">FD_16</text>
<text x="259.9" y="81">GND</text>
<text x="334.7" y="78.5">FD_16</text>
<text x="334.7" y="83.6">FD_18</text>
<text x="336.1" y="81">GND</text>
<text x="37.1" y="88.7">IDE_KEY20</text>
<text x="41.4" y="86.1">GND</text>
<text x="108.3" y="88.7">IDE_KEY20</text>
<text x="112.5" y="86.1">GND</text>
<text x="179.4" y="88.7">IDE_KEY20</text>
<text x="183.7" y="86.1">GND</text>
<text x="258.5" y="88.7">FD_20</text>
<text x="259.9" y="86.1">GND</text>
<text x="334.7" y="88.7">FD_20</text>
<text x="336.1" y="86.1">GND</text>
<text x="37.8" y="91.2">IDE_NC21</text>
<text x="41.4" y="93.7">GND</text>
<text x="108.9" y="91.2">IDE_NC21</text>
<text x="112.5" y="93.7">GND</text>
<text x="180" y="91.2">IDE_NC21</text>
<text x="183.7" y="93.7">GND</text>
<text x="258.5" y="93.7">FD_22</text>
<text x="259.9" y="91.2">GND</text>
<text x="334.7" y="93.7">FD_22</text>
<text x="336.1" y="91.2">GND</text>
<text x="38.1" y="96.3">IDE_IOWn</text>
<text x="38.3" y="101.4">IDE_IORn</text>
<text x="41.4" y="98.8">GND</text>
<text x="109.2" y="96.3">IDE_IOWn</text>
<text x="109.4" y="101.4">IDE_IORn</text>
<text x="112.5" y="98.8">GND</text>
<text x="180.4" y="96.3">IDE_IOWn</text>
<text x="180.5" y="101.4">IDE_IORn</text>
<text x="183.7" y="98.8">GND</text>
<text x="258.5" y="98.8">FD_24</text>
<text x="259.9" y="96.3">GND</text>
<text x="259.9" y="101.4">GND</text>
<text x="334.7" y="98.8">FD_24</text>
<text x="336.1" y="96.3">GND</text>
<text x="336.1" y="101.4">GND</text>
<text x="37.8" y="106.4">IDE_NC27</text>
<text x="41.4" y="103.9">GND</text>
<text x="108.9" y="106.4">IDE_NC27</text>
<text x="112.5" y="103.9">GND</text>
<text x="180" y="106.4">IDE_NC27</text>
<text x="183.7" y="103.9">GND</text>
<text x="258.5" y="103.9">FD_26</text>
<text x="259.9" y="106.4">GND</text>
<text x="334.7" y="103.9">FD_26</text>
<text x="336.1" y="106.4">GND</text>
<text x="36.3" y="109">IDE_CSEL28</text>
<text x="37.8" y="111.5">IDE_NC29</text>
<text x="107.4" y="109">IDE_CSEL28</text>
<text x="108.9" y="111.5">IDE_NC29</text>
<text x="179" y="109">B_CSEL_NC</text>
<text x="180" y="111.5">IDE_NC29</text>
<text x="258.5" y="109">FD_28</text>
<text x="259.9" y="111.5">GND</text>
<text x="334.7" y="109">FD_28</text>
<text x="336.1" y="111.5">GND</text>
<text x="35" y="116.6">IDE_IRQ_HOST</text>
<text x="37.8" y="119.1">IDE_NC32</text>
<text x="41.4" y="114.1">GND</text>
<text x="108.7" y="116.6">IDE_IRQ_A</text>
<text x="108.9" y="119.1">IDE_NC32</text>
<text x="112.5" y="114.1">GND</text>
<text x="179.7" y="116.6">IDE_IRQ_B</text>
<text x="180" y="119.1">IDE_NC32</text>
<text x="183.7" y="114.1">GND</text>
<text x="258.5" y="114.1">FD_30</text>
<text x="258.5" y="119.1">FD_32</text>
<text x="259.9" y="116.6">GND</text>
<text x="334.7" y="114.1">FD_30</text>
<text x="334.7" y="119.1">FD_32</text>
<text x="336.1" y="116.6">GND</text>
<text x="35.7" y="124.2">IDE_PDIAG34</text>
<text x="38.8" y="121.7">IDE_DA1</text>
<text x="106.8" y="124.2">IDE_PDIAG34</text>
<text x="109.9" y="121.7">IDE_DA1</text>
<text x="178.4" y="124.2">B_PDIAG_NC</text>
<text x="181.1" y="121.7">IDE_DA1</text>
<text x="258.5" y="124.2">FD_34</text>
<text x="259.9" y="121.7">GND</text>
<text x="334.7" y="124.2">FD_34</text>
<text x="336.1" y="121.7">GND</text>
<text x="36.6" y="131.8">IDE_CS_A_n</text>
<text x="38.8" y="129.3">IDE_DA2</text>
<text x="38.8" y="126.8">IDE_DA0</text>
<text x="107.8" y="131.8">IDE_CS_A_n</text>
<text x="109.9" y="126.8">IDE_DA0</text>
<text x="109.9" y="129.3">IDE_DA2</text>
<text x="178.7" y="131.8">IDE_CS_B_n</text>
<text x="181.1" y="126.8">IDE_DA0</text>
<text x="181.1" y="129.3">IDE_DA2</text>
<text x="36.5" y="134.4">IDE_CS_B_n</text>
<text x="37.1" y="136.9">IDE_DASPn</text>
<text x="107.6" y="134.4">IDE_RESETn</text>
<text x="108.2" y="136.9">IDE_DASPn</text>
<text x="178.7" y="134.4">IDE_RESETn</text>
<text x="179.3" y="136.9">IDE_DASPn</text>
<text x="41.4" y="139.5">GND</text>
<text x="112.5" y="139.5">GND</text>
<text x="183.7" y="139.5">GND</text>
<text x="62.9" y="185.2">IDE_IRQ_HOST</text>
<text x="80" y="185.2">IDE_IRQ_A</text>
<text x="62.9" y="208">IDE_IRQ_HOST</text>
<text x="80" y="208">IDE_IRQ_B</text>
</g>
<g font-size="1.3" fill="#006464">
<text x="38.8" y="38.8">MOTHERBOARD IDE</text>
<text x="52.6" y="38.8">-</text>
<text x="54.7" y="38.8">FIT</text>
<text x="57.5" y="38.8">UNDERNEATH</text>
<text x="117.2" y="38.8">IDE</text>
<text x="120.3" y="38.8">A</text>
<text x="122" y="38.8">-</text>
<text x="124.1" y="38.8">PRIMARY</text>
<text x="187.2" y="38.8">IDE</text>
<text x="190.3" y="38.8">B</text>
<text x="192.1" y="38.8">-</text>
<text x="194.2" y="38.8">SECONDARY</text>
<text x="255.8" y="38.8">MOTHERBOARD FLOPPY</text>
<text x="272.5" y="38.8">-</text>
<text x="274.5" y="38.8">FIT</text>
<text x="277.4" y="38.8">UNDERNEATH</text>
<text x="338.3" y="38.8">FLOPPY</text>
<text x="344.3" y="38.8">PASS-THROUGH</text>
<text x="73.4" y="183.6">1N4148</text>
<text x="73.4" y="206.4">1N4148</text>
</g>
</svg>
